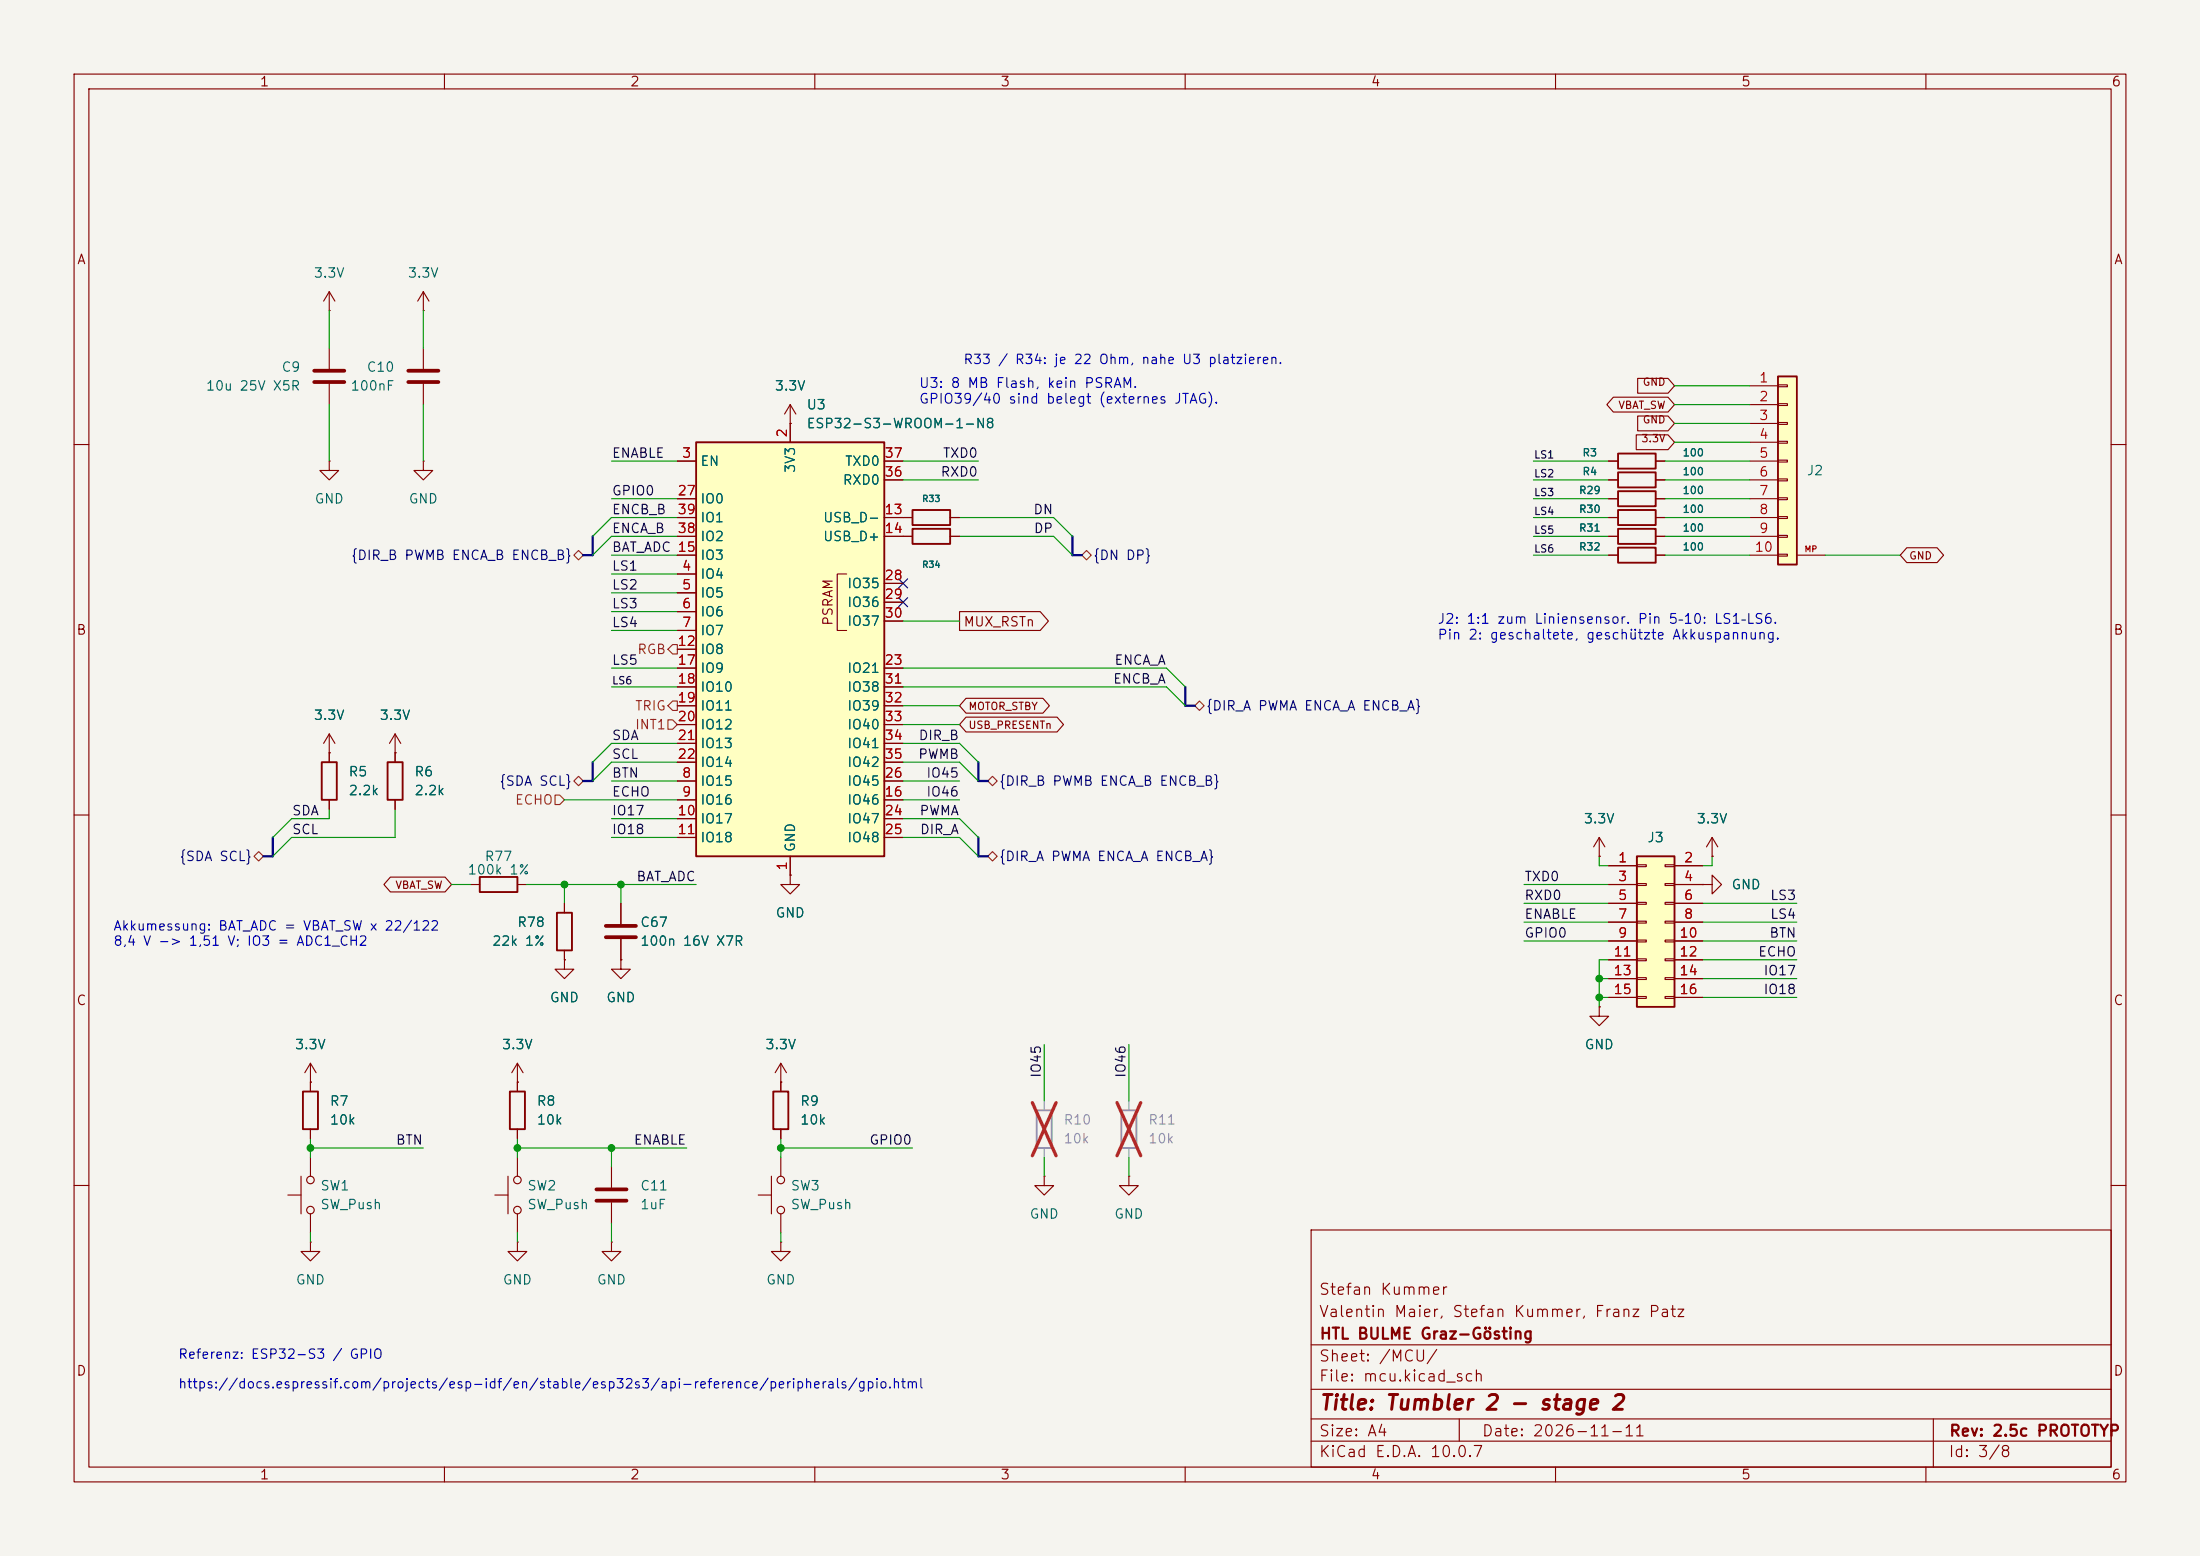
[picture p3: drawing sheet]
<svg xmlns="http://www.w3.org/2000/svg" width="297mm" height="210mm" viewBox="0 0 297 210" stroke-linecap="round" stroke-linejoin="round" font-family="sans-serif">
<path d="M0 0h297v210h-297z" fill="#f5f4ef" stroke="#f5f4ef" stroke-width=".14"/>
<g fill="none" stroke="#840000" stroke-width=".15">
<path d="M10 10h277v190h-277zM12 12h273v186h-273zM60 10v2M110 10v2M160 10v2M210 10v2M260 10v2M10 60h2M285 60h2M10 110h2M63.5 119.4h1.3M69.8 119.4h1.3"/>
<path d="M285 110h2M76.2 121.9v1.3M76.2 128.3v1.2M10 160h2M177 166h108v32h-108zM285 160h2M60 198v2M110 198v2M160 198v2M177 194.5h108M177 191.5h108M177 187.5h108"/>
<path d="M177 181.5h108M197 191.5v3M210 198v2M260 198v2M261 191.5v6.5"/>
</g>
<path d="M64.8 118.4h5v2h-5zM75.2 123.2h2v5.1h-2z" fill="none" stroke="#840000" stroke-width=".25"/>
<path d="M94 59.7h25.4v55.9h-25.4z" fill="#ffffc2"/>
<path d="M94 59.7h25.4v55.9h-25.4zM123.2 71.4h5.1v2h-5.1zM68.8 147.3h2.1v5.1h-2.1z" fill="none" stroke="#840000" stroke-width=".25"/>
<g fill="none" stroke="#840000" stroke-width=".15">
<path d="M106.7 57.2v2.5M91.4 62.2h2.6M91.4 77.5h2.6M91.4 69.9h2.6M91.4 72.4h2.6M91.4 74.9h2.6M91.4 67.3h2.6M114.3 77.5h-1.3v7.6h1.3M119.4 62.2h2.5M119.4 69.9h2.5M119.4 72.4h3.8M119.4 78.7h2.5"/>
<path d="M119.4 64.8h2.5M128.3 72.4h1.2M91.4 80h2.6M91.4 82.6h2.6M91.4 85.1h2.6M91.4 87.6h2.6M91.4 90.2h2.6M91.4 92.7h2.6M91.4 95.3h2.6M91.4 97.8h2.6M119.4 90.2h2.5M119.4 92.7h2.5"/>
<path d="M119.4 95.3h2.5M119.4 97.8h2.5M119.4 81.3h2.5M119.4 83.8h2.5M91.4 105.4h2.6M91.4 108h2.6M91.4 110.5h2.6M91.4 113h2.6M91.4 100.3h2.6M91.4 102.9h2.6M106.7 115.6v2.5M119.4 105.4h2.5"/>
<path d="M119.4 108h2.5M119.4 110.5h2.5M119.4 113h2.5M119.4 100.3h2.5M119.4 102.9h2.5M229.9 119.4h1.2v-1.3l1.3 1.3-1.3 1.3v-1.3M229.9 119.4h.1M231.1 115.6h.1M231.1 113l-.7 1.3M231.1 113l.8 1.3M231.1 113v2.6M69.8 146.1v1.2"/>
<path d="M69.8 152.4v1.3"/>
</g>
<path d="M221 115.6h5.1v20.3h-5.1z" fill="#ffffc2"/>
<path d="M221 115.6h5.1v20.3h-5.1z" fill="none" stroke="#840000" stroke-width=".25"/>
<g fill="none" stroke="#840000" stroke-width=".15">
<path d="M215.9 115.6h.1M215.9 113l-.8 1.3M215.9 113l.8 1.3M215.9 113v2.6M217.2 116.8h3.8M217.2 119.4h3.8M221 116.7h1.2v.3h-1.2zM221 119.3h1.2v.2h-1.2zM224.8 116.7h1.3v.3h-1.3zM224.8 119.3h1.3v.2h-1.3zM226.1 116.8h3.8M226.1 119.4h3.8"/>
<path d="M76.2 129.5v1.3h1.3l-1.3 1.3-1.3-1.3h1.3M76.2 129.5h.1M83.8 129.5v1.3h1.3l-1.3 1.3-1.3-1.3h1.3M83.8 129.5h.1M215.9 135.9v1.3h1.3l-1.3 1.2-1.3-1.2h1.3M215.9 135.9h.1M217.2 121.9h3.8M217.2 124.5h3.8M217.2 127h3.8M217.2 129.5h3.8M217.2 132.1h3.8M217.2 134.6h3.8"/>
<path d="M221 121.8h1.2v.2h-1.2zM221 124.3h1.2v.3h-1.2zM221 126.9h1.2v.2h-1.2zM221 129.4h1.2v.3h-1.2zM221 132h1.2v.2h-1.2zM221 134.5h1.2v.2h-1.2zM224.8 121.8h1.3v.2h-1.3zM224.8 124.3h1.3v.3h-1.3zM224.8 126.9h1.3v.2h-1.3zM224.8 129.4h1.3v.3h-1.3zM224.8 132h1.3v.2h-1.3zM224.8 134.5h1.3v.2h-1.3z"/>
<path d="M226.1 121.9h3.8M226.1 124.5h3.8M226.1 127h3.8M226.1 129.5h3.8M226.1 132.1h3.8M226.1 134.6h3.8M40.6 158.8v5M41.9 156.2v2.6M69.8 146.1h.1M69.8 143.5l-.7 1.3M69.8 143.5l.8 1.3M69.8 143.5v2.6"/>
<path d="M38.9 161.3h1.7M41.9 163.8v2.6"/>
<circle cx="41.9" cy="159.3" r=".51"/>
<circle cx="41.9" cy="163.3" r=".51"/>
</g>
<path d="M240 50.8h2.6v25.4h-2.6z" fill="#ffffc2"/>
<path d="M240 50.8h2.6v25.4h-2.6zM123.2 68.8h5.1v2.1h-5.1zM218.4 73.9h5.1v2h-5.1zM218.4 61.2h5.1v2h-5.1zM218.4 63.8h5.1v2h-5.1zM218.4 66.3h5.1v2h-5.1zM218.4 68.8h5.1v2.1h-5.1zM218.4 71.4h5.1v2h-5.1zM43.4 102.9h2.1v5.1h-2.1zM52.3 102.9h2.1v5.1h-2.1zM40.9 147.3h2v5.1h-2zM104.4 147.3h2v5.1h-2z" fill="none" stroke="#840000" stroke-width=".25"/>
<g fill="none" stroke="#840000" stroke-width=".15">
<path d="M44.4 39.4v2.5M44.4 39.4l-.7 1.2M44.4 39.4l.8 1.2M57.1 39.4v2.5M57.1 39.4l-.7 1.2M57.1 39.4l.8 1.2M44.4 41.9h.1M44.4 47v2.8M44.4 51.8v2.8M57.1 41.9h.1M57.1 47v2.8M57.1 51.8v2.8"/>
<path d="M106.7 57.2h.1M106.7 54.6l-.8 1.3M106.7 54.6l.7 1.3M106.7 54.6v5.1M217.8 53.6h7.4l.9 1-.9 1h-7.4l-.9-1zM220.9 58.7h4.3l.9 1-.9 1h-4.3zM221.1 56.1h4.1l.9 1.1-.9 1h-4.1zM221.1 51.1h4.1l.9 1-.9 1h-4.1zM236.2 52.1h3.8M236.2 54.6h3.8M236.2 57.2h3.8M236.2 59.7h3.8"/>
<path d="M240 51.9h1.3v.3h-1.3zM240 54.5h1.3v.2h-1.3zM240 57h1.3v.3h-1.3zM240 59.6h1.3v.2h-1.3zM44.4 62.2v1.3h1.3l-1.3 1.3-1.2-1.3h1.2M44.4 62.2h.1M57.1 62.2v1.3h1.3l-1.3 1.3-1.2-1.3h1.2M57.1 62.2h.1M91.4 62.2h2.6M91.4 67.3h2.6M91.4 69.9h2.6M91.4 72.4h2.6"/>
<path d="M91.4 74.9h2.6M91.4 77.5h2.6M119.4 62.2h2.5M119.4 64.8h2.5M119.4 69.9h3.8M119.4 72.4h3.8M119.4 78.7h2.5M128.3 69.9h1.2M128.3 72.4h1.2M217.2 62.2h1.2M217.2 64.8h1.2M217.2 67.3h1.2"/>
<path d="M217.2 69.9h1.2M217.2 72.4h1.2M217.2 74.9h1.2M223.5 62.2h1.3M223.5 64.8h1.3M223.5 67.3h1.3M223.5 69.9h1.3M223.5 72.4h1.3M223.5 74.9h1.3M236.2 62.2h3.8M236.2 64.8h3.8M236.2 67.3h3.8"/>
<path d="M236.2 69.9h3.8M236.2 72.4h3.8M236.2 74.9h3.8M240 62.1h1.3v.3h-1.3zM240 64.6h1.3v.3h-1.3zM240 67.2h1.3v.2h-1.3zM240 69.7h1.3v.3h-1.3zM240 72.3h1.3v.2h-1.3zM240 74.8h1.3v.3h-1.3zM242.6 74.9h3.8M257.4 73.9h4.1l.9 1-.9 1h-4.1l-.9-1zM44.4 99.1l-.7 1.2"/>
<path d="M44.4 99.1l.8 1.2M44.4 99.1v3.8M53.3 99.1l-.7 1.2M53.3 99.1l.8 1.2M53.3 99.1v3.8M91.4 80h2.6M91.4 82.6h2.6M91.4 85.1h2.6M91.4 87.6h2.6M91.4 90.2h2.6M91.4 92.7h2.6M91.4 95.3h2.6"/>
<path d="M91.4 97.8h2.6M119.4 90.2h2.5M119.4 92.7h2.5M119.4 95.3h2.5M119.4 97.8h2.5M119.4 81.3h2.5M119.4 83.8h2.5M129.5 82.5h10.9l1.1 1.3-1.1 1.3h-10.9zM130.4 96.8h12.3l.9 1-.9 1h-12.3l-.9-1zM130.4 94.2h10.4l.9 1.1-.9 1h-10.4l-.9-1zM44.4 101.6h.1M44.4 108v1.2"/>
<path d="M52.7 118.4h7.4l.9 1-.9 1h-7.4l-.9-1zM53.3 101.6h.1M53.3 108v1.2M91.4 105.4h2.6M91.4 108h2.6M91.4 110.5h2.6M91.4 113h2.6M91.4 100.3h2.6M91.4 102.9h2.6M106.7 118.1v1.3h1.2l-1.2 1.3-1.3-1.3h1.3M106.7 118.1h.1M106.7 115.6v2.5"/>
<path d="M119.4 105.4h2.5M119.4 108h2.5M119.4 110.5h2.5M119.4 113h2.5M119.4 100.3h2.5M119.4 102.9h2.5M215.9 115.6h.1M217.2 116.8h3.8M217.2 119.4h3.8M226.1 116.8h3.8M226.1 119.4h3.8M229.9 119.4h.1"/>
<path d="M231.1 115.6h.1M76.2 129.5h.1M76.2 121.9v1.3M76.2 128.3v1.2M83.8 129.5h.1M83.8 121.9v2.8M83.8 126.7v2.8M215.9 135.9h.1M217.2 121.9h3.8M217.2 124.5h3.8M217.2 127h3.8M217.2 129.5h3.8"/>
<path d="M217.2 132.1h3.8M217.2 134.6h3.8M226.1 121.9h3.8M226.1 124.5h3.8M226.1 127h3.8M226.1 129.5h3.8M226.1 132.1h3.8M226.1 134.6h3.8M41.9 146.1h.1M41.9 143.5l-.8 1.3M41.9 143.5l.8 1.3M41.9 143.5v3.8"/>
<path d="M41.9 152.4v1.3M68.6 158.8v5M69.8 146.1h.1M69.8 146.1v1.2M69.8 152.4v1.3M69.8 156.2v2.6M82.5 157.5v2.8M104.1 158.8v5M105.4 146.1h.1M105.4 143.5v3.8M105.4 152.4v1.3M105.4 156.2v2.6"/>
<path d="M105.4 143.5l-.8 1.3M105.4 143.5l.8 1.3M141 158.8v1.2h1.2l-1.2 1.3-1.3-1.3h1.3M141 158.8h.1M152.4 158.8v1.2h1.3l-1.3 1.3-1.3-1.3h1.3M152.4 158.8h.1M41.9 167.6v1.3h1.3l-1.3 1.3-1.3-1.3h1.3M41.9 167.6h.1M66.8 161.3h1.8M69.8 167.6v1.3h1.3l-1.3 1.3-1.2-1.3h1.2M69.8 167.6h.1M69.8 163.8v2.6"/>
<path d="M82.5 167.6v1.3h1.3l-1.3 1.3-1.2-1.3h1.2M82.5 167.6h.1M82.5 162.3v2.8M102.4 161.3h1.7M105.4 167.6v1.3h1.3l-1.3 1.3-1.3-1.3h1.3M105.4 167.6h.1M105.4 163.8v2.6"/>
<circle cx="69.9" cy="159.3" r=".51"/>
<circle cx="105.4" cy="159.3" r=".51"/>
<circle cx="69.9" cy="163.3" r=".51"/>
<circle cx="105.4" cy="163.3" r=".51"/>
</g>
<path d="M140 149.9h2v5h-2zM151.4 149.9h2v5h-2z" fill="none" stroke="#9c9b98" stroke-width=".25"/>
<path d="M141 148.6v1.3M141 154.9v1.3M152.4 148.6v1.3M152.4 154.9v1.3" fill="none" stroke="#9c9b98" stroke-width=".15"/>
<path d="M139.4 148.8l3.2 7.2M142.6 148.8l-3.2 7.2M150.8 148.8l3.2 7.2M154 148.8l-3.2 7.2" fill="none" stroke="#e12e31" stroke-width=".46"/>
<path d="M42.4 50h4.1M42.4 51.6h4.1M55.1 50h4.1M55.1 51.6h4.1M81.8 125h4.1M81.8 126.5h4.1M80.5 160.5h4.1M80.5 162.1h4.1" fill="none" stroke="#840000" stroke-width=".51"/>
<path d="M77.5 74.9l.6-.6 .6 .6-.6 .7zM146 74.9l.7-.6 .6 .6-.6 .7zM90.2 97.2h.6l.6 .6-.6 .6h-.6zM90.8 87h.6v1.3h-.6l-.6-.7zM90.8 94.6h.6v1.3h-.6l-.6-.6zM161.3 95.3l.6-.7 .7 .7-.7 .6zM34.3 115.6l.6-.7 .7 .7-.7 .6zM74.9 107.3h.7l.6 .7-.6 .6h-.7zM77.5 105.4l.6-.6 .6 .6-.6 .6zM133.3 115.6l.7-.7 .6 .7-.6 .6zM133.3 105.4l.7-.6 .6 .6-.6 .6z" fill="none" stroke="#725600" stroke-width=".15"/>
<path d="M80 72.4v2.5h-1.3M144.8 72.4v2.5h1.2M160 92.7v2.6h1.3M36.8 113v2.6h-1.2M80 102.9v2.5h-1.3M132.1 102.9v2.5h1.2M132.1 113v2.6h1.2" fill="none" stroke="#000084" stroke-width=".3"/>
<g fill="none" stroke="#009600" stroke-width=".15">
<path d="M44.4 41.9v5.1M44.4 54.6v7.6M57.1 41.9v5.1M57.1 54.6v7.6M226.1 54.6h10.1M226.1 52.1h10.1M226.1 57.2h10.1M226.1 59.7h10.1M82.5 62.2h8.9M82.5 74.9h8.9M82.5 77.5h8.9M82.5 67.3h8.9"/>
<path d="M91.4 69.9h-8.9l-2.5 2.5M91.4 72.4h-8.9l-2.5 2.5M121.9 62.2h10.2M121.9 64.8h10.2M129.5 69.9h12.7l2.6 2.5M129.5 72.4h12.7l2.6 2.5M207 62.2h10.2M207 64.8h10.2M207 69.9h10.2M207 72.4h10.2M207 74.9h10.2M207 67.3h10.2"/>
<path d="M224.8 62.2h11.4M224.8 64.8h11.4M224.8 69.9h11.4M224.8 72.4h11.4M224.8 74.9h11.4M224.8 67.3h11.4M246.4 74.9h10.1M82.5 90.2h8.9M82.5 92.7h8.9M82.5 80h8.9M82.5 85.1h8.9M82.5 82.6h8.9"/>
<path d="M121.9 90.2h35.6l2.5 2.5M121.9 92.7h35.6l2.5 2.6M121.9 95.3h7.6M121.9 97.8h7.6M121.9 83.8h7.6M44.4 109.2v1.3h-5l-2.6 2.5M53.3 109.2v3.8h-13.9l-2.6 2.6M61 119.4h2.5M71.1 119.4h22.9M76.2 119.4v2.5M76.2 108h15.2M82.5 113h8.9"/>
<path d="M82.5 110.5h8.9M82.5 105.4h8.9M83.8 119.4v2.5M91.4 102.9h-8.9l-2.5 2.5M91.4 100.3h-8.9l-2.5 2.6M121.9 113h7.6l2.6 2.6M121.9 110.5h7.6l2.6 2.5M121.9 102.9h7.6l2.6 2.5M121.9 105.4h7.6M121.9 108h7.6M121.9 100.3h7.6l2.6 2.6M205.7 119.4h11.5"/>
<path d="M215.9 115.6v1.2h1.3M231.1 115.6v1.2h-1.2M205.7 127h11.5M205.7 124.5h11.5M205.7 121.9h11.5M215.9 132.1h1.3M215.9 134.6h1.3M217.2 129.5h-1.3v6.4M229.9 127h12.7M229.9 124.5h12.7M229.9 132.1h12.7M229.9 129.5h12.7"/>
<path d="M229.9 134.6h12.7M229.9 121.9h12.7M41.9 153.7v2.5M41.9 154.9h15.2M69.8 153.7v2.5M69.8 154.9h22.9M82.5 154.9v2.6M105.4 154.9h17.8M105.4 153.7v2.5M141 141v7.6M141 156.2v2.6M152.4 141v7.6"/>
<path d="M152.4 156.2v2.6M41.9 166.4v1.2M69.8 166.4v1.2M82.5 165.1v2.5M105.4 166.4v1.2"/>
</g>
<path d="M121.3 78.1l1.2 1.2M122.5 78.1l-1.2 1.2M121.3 80.7l1.2 1.2M122.5 80.7l-1.2 1.2" fill="none" stroke="#000084" stroke-width=".15"/>
<g fill="#009600" stroke="#009600" stroke-width=".14">
<circle cx="82.5" cy="154.9" r=".46"/>
<circle cx="69.8" cy="154.9" r=".46"/>
<circle cx="76.2" cy="119.4" r=".46"/>
<circle cx="83.8" cy="119.4" r=".46"/>
<circle cx="41.9" cy="154.9" r=".46"/>
<circle cx="105.4" cy="154.9" r=".46"/>
<circle cx="215.9" cy="132.1" r=".46"/>
<circle cx="215.9" cy="134.6" r=".46"/>
</g>
<text font-size="2" fill="#840000" x="178" y="190.8">Title: Tumbler 2 - stage 2</text>
<g font-size="1.5" fill="#840000">
<text x="178" y="178.1">Valentin Maier, Stefan Kummer, Franz Patz</text>
<text x="178" y="175.1">Stefan Kummer</text>
<text x="178" y="184.1">Sheet: /MCU/</text>
<text x="178" y="181.1">HTL BULME Graz-Gösting</text>
<text x="178" y="186.8">File: mcu.kicad_sch</text>
<text x="178" y="197">KiCad E.D.A. 10.0.7</text>
<text x="178" y="194.2">Size: A4</text>
<text x="200" y="194.2">Date: 2026-11-11</text>
<text x="263" y="197">Id: 3/8</text>
<text x="263" y="194.2">Rev: 2.5c PROTOTYP</text>
</g>
<g font-size="1.3" fill="#840000">
<text x="35" y="12">1</text>
<text x="85" y="12">2</text>
<text x="135" y="12">3</text>
<text x="185" y="12">4</text>
<text x="235" y="12">5</text>
<text x="285" y="12">6</text>
<text x="10.3" y="36">A</text>
<text x="285.3" y="36">A</text>
<text x="10.2" y="86">B</text>
<text x="112.7" y="84.6" transform="rotate(-90 112.7 84.6)">PSRAM</text>
<text x="130" y="84.9">MUX_RSTn</text>
<text x="285.2" y="86">B</text>
<text x="10.2" y="136">C</text>
<text x="285.2" y="136">C</text>
<text x="10.2" y="186">D</text>
<text x="285.2" y="186">D</text>
<text x="35" y="200">1</text>
<text x="85" y="200">2</text>
<text x="135" y="200">3</text>
<text x="185" y="200">4</text>
<text x="235" y="200">5</text>
<text x="285" y="200">6</text>
</g>
<g font-size="1.3" fill="#006464">
<text x="42.3" y="37.8">3.3V</text>
<text x="55" y="37.8">3.3V</text>
<text x="27.7" y="53">10u 25V X5R</text>
<text x="37.9" y="50.5">C9</text>
<text x="47.2" y="53">100nF</text>
<text x="49.4" y="50.5">C10</text>
<text x="104.5" y="53">3.3V</text>
<text x="108.8" y="55.6">U3</text>
<text x="108.8" y="58.1">ESP32-S3-WROOM-1-N8</text>
<text x="94.5" y="63.2">EN</text>
<text x="107.6" y="63.9" transform="rotate(-90 107.6 63.9)">3V3</text>
<text x="113.7" y="65.7">RXD0</text>
<text x="114" y="63.2">TXD0</text>
<text x="243.8" y="64.5">J2</text>
<text x="42.4" y="68.3">GND</text>
<text x="55.1" y="68.3">GND</text>
<text x="94.5" y="68.3">IO0</text>
<text x="94.5" y="70.8">IO1</text>
<text x="111" y="70.8">USB_D-</text>
<text x="94.5" y="75.9">IO3</text>
<text x="94.5" y="73.4">IO2</text>
<text x="111" y="73.4">USB_D+</text>
<text x="94.5" y="78.4">IO4</text>
<text x="94.5" y="81">IO5</text>
<text x="94.5" y="83.5">IO6</text>
<text x="114.3" y="79.7">IO35</text>
<text x="114.3" y="82.2">IO36</text>
<text x="94.5" y="86.1">IO7</text>
<text x="94.5" y="88.6">IO8</text>
<text x="114.3" y="84.8">IO37</text>
<text x="94.5" y="91.1">IO9</text>
<text x="94.5" y="93.7">IO10</text>
<text x="114.3" y="91.1">IO21</text>
<text x="114.3" y="93.7">IO38</text>
<text x="42.3" y="97.5">3.3V</text>
<text x="51.2" y="97.5">3.3V</text>
<text x="94.5" y="96.2">IO11</text>
<text x="94.5" y="98.8">IO12</text>
<text x="94.5" y="101.3">IO13</text>
<text x="114.3" y="96.2">IO39</text>
<text x="114.3" y="98.8">IO40</text>
<text x="114.3" y="101.3">IO41</text>
<text x="47" y="105.1">R5</text>
<text x="47" y="107.6">2.2k</text>
<text x="55.9" y="105.1">R6</text>
<text x="55.9" y="107.6">2.2k</text>
<text x="94.5" y="106.4">IO15</text>
<text x="94.5" y="103.8">IO14</text>
<text x="114.3" y="106.4">IO45</text>
<text x="114.3" y="103.8">IO42</text>
<text x="94.5" y="108.9">IO16</text>
<text x="94.5" y="111.5">IO17</text>
<text x="94.5" y="114">IO18</text>
<text x="114.3" y="108.9">IO46</text>
<text x="114.3" y="111.5">IO47</text>
<text x="114.3" y="114">IO48</text>
<text x="213.7" y="111.5">3.3V</text>
<text x="222.3" y="114">J3</text>
<text x="229" y="111.5">3.3V</text>
<text x="63" y="118.3">100k 1%</text>
<text x="65.3" y="116.5">R77</text>
<text x="107.6" y="115.1" transform="rotate(-90 107.6 115.1)">GND</text>
<text x="69.7" y="125.4">R78</text>
<text x="86.3" y="125.4">C67</text>
<text x="104.6" y="124.2">GND</text>
<text x="233.7" y="120.3">GND</text>
<text x="66.3" y="128">22k 1%</text>
<text x="86.3" y="128">100n 16V X7R</text>
<text x="74.1" y="135.6">GND</text>
<text x="81.8" y="135.6">GND</text>
<text x="39.7" y="141.9">3.3V</text>
<text x="67.7" y="141.9">3.3V</text>
<text x="103.2" y="141.9">3.3V</text>
<text x="213.8" y="141.9">GND</text>
<text x="44.4" y="149.6">R7</text>
<text x="72.4" y="149.6">R8</text>
<text x="107.9" y="149.6">R9</text>
<text x="44.4" y="152.1">10k</text>
<text x="72.4" y="152.1">10k</text>
<text x="107.9" y="152.1">10k</text>
<text x="43.2" y="161">SW1</text>
<text x="71.1" y="161">SW2</text>
<text x="86.3" y="161">C11</text>
<text x="106.7" y="161">SW3</text>
<text x="43.2" y="163.5">SW_Push</text>
<text x="71.1" y="163.5">SW_Push</text>
<text x="86.3" y="163.5">1uF</text>
<text x="106.7" y="163.5">SW_Push</text>
<text x="138.9" y="164.8">GND</text>
<text x="150.3" y="164.8">GND</text>
<text x="39.8" y="173.7">GND</text>
<text x="67.8" y="173.7">GND</text>
<text x="80.5" y="173.7">GND</text>
<text x="103.3" y="173.7">GND</text>
</g>
<g font-size="1.3" fill="#0000c2">
<text x="124" y="52.7">U3: 8 MB Flash, kein PSRAM.</text>
<text x="130" y="49.5">R33 / R34: je 22 Ohm, nahe U3 platzieren.</text>
<text x="124" y="54.8">GPIO39/40 sind belegt (externes JTAG).</text>
<text x="194" y="84.5">J2: 1:1 zum Liniensensor. Pin 5–10: LS1–LS6.</text>
<text x="194" y="86.6">Pin 2: geschaltete, geschützte Akkuspannung.</text>
<text x="15.2" y="125.9">Akkumessung: BAT_ADC = VBAT_SW x 22/122</text>
<text x="15.2" y="128">8,4 V -&gt; 1,51 V; IO3 = ADC1_CH2</text>
<text x="24" y="183.7">Referenz: ESP32-S3 / GPIO</text>
<text x="24" y="187.7">https://docs.espressif.com/projects/esp-idf/en/stable/esp32s3/api-reference/peripherals/gpio.html</text>
</g>
<g font-size="1.3" fill="#a90000">
<text x="237.4" y="51.9">1</text>
<text x="106.5" y="59.2" transform="rotate(-90 106.5 59.2)">2</text>
<text x="237.4" y="54.5">2</text>
<text x="237.4" y="57">3</text>
<text x="237.4" y="59.6">4</text>
<text x="92" y="62.1">3</text>
<text x="119.3" y="64.6">36</text>
<text x="119.3" y="62.1">37</text>
<text x="237.4" y="62.1">5</text>
<text x="237.4" y="64.6">6</text>
<text x="91.4" y="67.2">27</text>
<text x="91.4" y="69.7">39</text>
<text x="119.3" y="69.7">13</text>
<text x="237.4" y="67.2">7</text>
<text x="237.4" y="69.7">8</text>
<text x="91.4" y="72.3">38</text>
<text x="91.4" y="74.8">15</text>
<text x="92" y="77.3">4</text>
<text x="119.3" y="72.3">14</text>
<text x="236.8" y="74.8">10</text>
<text x="237.4" y="72.3">9</text>
<text x="92" y="79.9">5</text>
<text x="92" y="82.4">6</text>
<text x="119.3" y="78.6">28</text>
<text x="119.3" y="81.1">29</text>
<text x="119.3" y="83.7">30</text>
<text x="91.4" y="87.5">12</text>
<text x="92" y="85">7</text>
<text x="91.4" y="90">17</text>
<text x="91.4" y="92.6">18</text>
<text x="91.4" y="95.1">19</text>
<text x="119.3" y="90">23</text>
<text x="119.3" y="92.6">31</text>
<text x="119.3" y="95.1">32</text>
<text x="91.4" y="97.7">20</text>
<text x="91.4" y="100.2">21</text>
<text x="119.3" y="97.7">33</text>
<text x="119.3" y="100.2">34</text>
<text x="91.4" y="102.7">22</text>
<text x="92" y="105.3">8</text>
<text x="92" y="107.8">9</text>
<text x="119.3" y="107.8">16</text>
<text x="119.3" y="105.3">26</text>
<text x="119.3" y="102.7">35</text>
<text x="91.4" y="110.4">10</text>
<text x="91.4" y="112.9">11</text>
<text x="119.3" y="110.4">24</text>
<text x="119.3" y="112.9">25</text>
<text x="106.5" y="117.6" transform="rotate(-90 106.5 117.6)">1</text>
<text x="218.3" y="116.7">1</text>
<text x="218.3" y="119.2">3</text>
<text x="227.2" y="116.7">2</text>
<text x="227.2" y="119.2">4</text>
<text x="218.3" y="121.8">5</text>
<text x="218.3" y="124.3">7</text>
<text x="227.2" y="121.8">6</text>
<text x="227.2" y="124.3">8</text>
<text x="217.7" y="129.4">11</text>
<text x="217.7" y="131.9">13</text>
<text x="218.3" y="126.9">9</text>
<text x="226.6" y="126.9">10</text>
<text x="226.6" y="129.4">12</text>
<text x="226.6" y="131.9">14</text>
<text x="217.7" y="134.5">15</text>
<text x="226.6" y="134.5">16</text>
</g>
<g font-size="1.3" fill="#0f0f0f">
<text x="82.5" y="62.1">ENABLE</text>
<text x="126.9" y="64.6">RXD0</text>
<text x="127.2" y="62.1">TXD0</text>
<text x="82.5" y="69.7">ENCB_B</text>
<text x="82.5" y="67.2">GPIO0</text>
<text x="139.4" y="69.7">DN</text>
<text x="82.5" y="72.3">ENCA_B</text>
<text x="82.5" y="74.8">BAT_ADC 15</text>
<text x="82.5" y="77.3">LS1</text>
<text x="139.5" y="72.3">DP</text>
<text x="82.5" y="82.4">LS3</text>
<text x="82.5" y="79.9">LS2</text>
<text x="82.5" y="85">LS4</text>
<text x="82.5" y="90">LS5</text>
<text x="150.2" y="92.6">ENCB_A</text>
<text x="150.4" y="90">ENCA_A</text>
<text x="82.5" y="100.2">SDA</text>
<text x="123.9" y="100.2">DIR_B</text>
<text x="82.5" y="102.7">SCL</text>
<text x="82.5" y="105.3">BTN</text>
<text x="82.5" y="107.8">ECHO</text>
<text x="123.9" y="102.7">PWMB</text>
<text x="125" y="105.3">IO45</text>
<text x="125" y="107.8">IO46</text>
<text x="39.3" y="112.9">SCL</text>
<text x="39.3" y="110.4">SDA</text>
<text x="82.5" y="112.9">IO18</text>
<text x="82.5" y="110.4">IO17</text>
<text x="124.1" y="110.4">PWMA</text>
<text x="124.1" y="112.9">DIR_A</text>
<text x="85.8" y="119.3">BAT_ADC</text>
<text x="205.7" y="119.3">TXD0</text>
<text x="205.7" y="124.3">ENABLE</text>
<text x="205.7" y="121.8">RXD0</text>
<text x="238.9" y="121.8">LS3</text>
<text x="238.9" y="124.3">LS4</text>
<text x="205.7" y="126.9">GPIO0</text>
<text x="237.3" y="129.4">ECHO</text>
<text x="238" y="132">IO17</text>
<text x="238.8" y="126.9">BTN</text>
<text x="238" y="134.5">IO18</text>
<text x="140.8" y="145.6" transform="rotate(-90 140.8 145.6)">IO45</text>
<text x="152.3" y="145.6" transform="rotate(-90 152.3 145.6)">IO46</text>
<text x="53.4" y="154.8">BTN</text>
<text x="85.5" y="154.8">ENABLE</text>
<text x="117.3" y="154.8">GPIO0</text>
</g>
<g font-size="1.3" fill="#000084">
<text x="47.3" y="75.9">{DIR_B PWMB ENCA_B ENCB_B}</text>
<text x="147.5" y="75.9">{DN DP}</text>
<text x="162.7" y="96.2">{DIR_A PWMA ENCA_A ENCB_A}</text>
<text x="67.3" y="106.4">{SDA SCL}</text>
<text x="134.8" y="106.4">{DIR_B PWMB ENCA_B ENCB_B}</text>
<text x="24.1" y="116.5">{SDA SCL}</text>
<text x="134.8" y="116.5">{DIR_A PWMA ENCA_A ENCB_A}</text>
</g>
<g font-size="1.3" fill="#725600">
<text x="85.9" y="88.6">RGB</text>
<text x="85.6" y="98.8">INT1</text>
<text x="85.6" y="96.2">TRIG</text>
<text x="69.4" y="108.9">ECHO</text>
</g>
<g font-size="1.3" fill="#939391">
<text x="143.5" y="152.1">R10</text>
<text x="143.5" y="154.6">10k</text>
<text x="154.9" y="152.1">R11</text>
<text x="154.9" y="154.6">10k</text>
</g>
<g font-size="1" fill="#840000">
<text x="221.7" y="52.3">GND</text>
<text x="218.4" y="55.4">VBAT_SW</text>
<text x="221.5" y="59.9">3.3V</text>
<text x="221.7" y="57.4">GND</text>
<text x="257.7" y="75.8">GND</text>
<text x="130.7" y="98.6">USB_PRESENTn</text>
<text x="130.7" y="96.1">MOTOR_STBY</text>
<text x="53.3" y="120.2">VBAT_SW</text>
</g>
<g font-size="1" fill="#0f0f0f">
<text x="207" y="64.7">LS2</text>
<text x="207" y="62.1">LS1</text>
<text x="207" y="67.2">LS3</text>
<text x="207" y="69.7">LS4</text>
<text x="207" y="74.8">LS6</text>
<text x="207" y="72.3">LS5</text>
<text x="82.6" y="92.6">LS6</text>
</g>
<g font-size="1" fill="#006464">
<text x="213.6" y="61.8">R3</text>
<text x="213.6" y="64.4">R4</text>
<text x="227.1" y="61.8">100</text>
<text x="227.1" y="64.4">100</text>
<text x="213.1" y="66.9">R29</text>
<text x="213.1" y="69.5">R30</text>
<text x="227.1" y="66.9">100</text>
<text x="227.1" y="69.5">100</text>
<text x="213.1" y="74.5">R32</text>
<text x="213.1" y="72">R31</text>
<text x="227.1" y="74.5">100</text>
<text x="227.1" y="72">100</text>
</g>
<g font-size=".9" fill="#006464">
<text x="124.4" y="68">R33</text>
<text x="124.4" y="76.8">R34</text>
</g>
<text font-size=".8" fill="#a90000" x="243.5" y="74.7">MP</text>
</svg>
